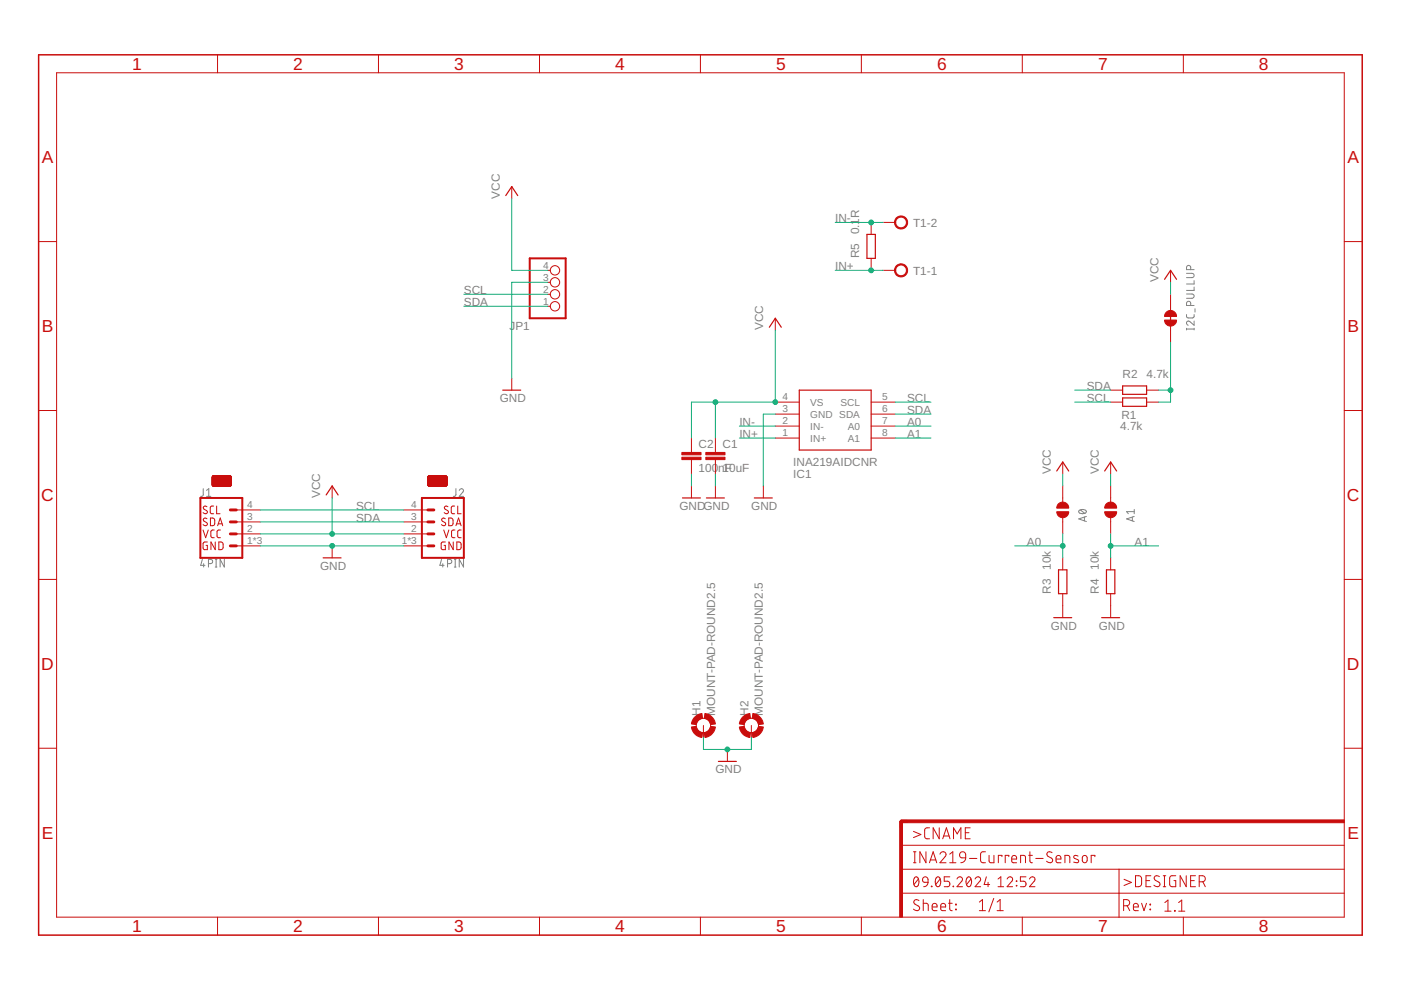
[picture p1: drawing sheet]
<svg xmlns="http://www.w3.org/2000/svg" width="297mm" height="210mm" viewBox="0 0 297 210" stroke-linecap="round" stroke-linejoin="round" font-family="sans-serif">
<g fill="none" stroke="#808080" stroke-width=".21">
<path d="M251.6 58h1.1a.46 .46 0 0 1 .5 .4 .46 .46 0 0 1-.5 .5h-1.1M252.5 57.2v-.5a.44 .44 0 0 0-.5-.4 .44 .44 0 0 0-.4 .4v.5h1.6M253.2 59.5v.7h-1.6M251.6 66.7v.5l.3 .2h1.1l.2-.2v-.5M251.6 62.3h1.1a.46 .46 0 0 1 .5 .5 .46 .46 0 0 1-.5 .4h-1.1M251.6 69.8h1.6M251.6 69.6v.4M252.5 64.8v-.5a.44 .44 0 0 0-.5-.4 .44 .44 0 0 0-.4 .4v.5h1.6M253.2 68.1v.9l-.9-.8a.44 .44 0 0 0-.7 .1 .44 .44 0 0 0 .3 .7M253.2 60.9v.7h-1.6M253.2 69.6v.4M253.4 65.4v.8"/>
<path d="M42.9 118.6l-.4 1.3h1M43.1 103.6v1.4l-.6 .2M43.2 119.5v.7M43.8 105.2h.9M43.8 104l.5-.4v1.6M44.2 119.5h.4a.46 .46 0 0 0 .5-.4 .46 .46 0 0 0-.5-.5h-.4v1.6M45.6 118.6h.4M45.8 118.6v1.6M47.6 118.6v1.6l-.9-1.6v1.6M93.6 118.6l-.3 1.3h.8M93.9 119.5v.7M94.9 119.5h.4a.46 .46 0 0 0 .5-.4 .46 .46 0 0 0-.5-.5h-.4v1.6"/>
<path d="M96.3 118.6h.4M96.5 118.6v1.6M96.7 103.6l-.1 1.4-.5 .2M97.4 104a.44 .44 0 0 1 .6-.4 .44 .44 0 0 1 .1 .7l-.7 .9h.9M98.3 118.6v1.6l-.9-1.6v1.6M228.8 108.2a1.03 1.03 0 0 1 1.5 .3 .97 .97 0 0 1-1.6 0zM229.1 108.1l.9 .7M229.9 109.6v.8M230.3 109.5l-1.6 .5 1.6 .6M240.1 109.6v.8M240.5 109.5l-1.6 .5 1.6 .6M240.5 108.5h-1.6l.3 .4"/>
<path d="M240.5 108v.9M45.6 120.2h.4M96.3 120.2h.4"/>
</g>
<g fill="none" stroke="#c90d0c" stroke-width=".21">
<path d="M12 15.4h273v179.1h-273zM46.1 11.6v3.8M80.2 11.6v3.8M114.4 11.6v3.8M148.5 11.6v3.8M182.6 11.6v3.8M216.7 11.6v3.8M250.9 11.6v3.8M108.5 39.6v2.5M8.2 51.2h3.8M116.1 57.3h.6M116.1 59.9h.6"/>
<path d="M184.7 47.2v2.5M184.7 54.8v2.5M187.2 57.3h2.6M187.2 47.2h2.6M248.2 57.3v2.6M285 51.2h3.8M116.1 64.9h.6M116.1 62.4h.6M164.4 67.5v2.5M248.2 62.4v3.4M248.2 69.1v3.5M8.2 87h3.8"/>
<path d="M108.5 80.2v2.5M146.6 92.9v3M146.6 97.5v3M151.7 92.9v3M151.7 97.5v3M164.4 85.3h5.1M164.4 92.9h5.1M164.4 90.3h5.1M164.4 87.8h5.1M184.7 85.3h5.1M184.7 92.9h5.1M184.7 90.3h5.1"/>
<path d="M184.7 87.8h5.1M225.3 98v2.5M235.5 85.3h2.5M235.5 82.7h2.5M235.5 98v2.5M243.1 85.3h2.5M243.1 82.7h2.5M285 87h3.8M43.1 112.4l.5 1.6 .6-1.6M43.9 110l-.2-.1a.38 .38 0 0 0-.5 .1 .38 .38 0 0 0 .1 .5l.5 .3a.4 .4 0 0 1 0 .6 .4 .4 0 0 1-.6 0l-.1-.2M43.9 107.4l-.2-.1a.38 .38 0 0 0-.5 .2 .38 .38 0 0 0 .1 .5l.5 .2a.4 .4 0 0 1 0 .7 .4 .4 0 0 1-.6-.1l-.1-.1M44 114.9h-.6l-.3 .2v1.1l.2 .3h.7v-.9h-.3"/>
<path d="M44.6 109.8l.7 .1 .2 .2v.9l-.2 .4-.7 .1zM45 102.9h4M45 102.8h.2M45 102.7h.2M45 102.6h.2M45 102.5h.2M45 102.4h.2M45 102.3h.2M45 102.2h.2M45 102.1h.2M45 102h.2M45 101.9h.2"/>
<path d="M45 101.8h.2M45 101.7h.2M45 101.6h1.2M45 101.5h1.2M45 101.3h4M45 101.2l1.4 .1M45 101.2h1.4M45 101.1l1.4 .1M45 101.1h4M45 101h4M45.1 103h3.9M45.1 101h3.8"/>
<path d="M45.1 103h3.8M45.1 100.9h3.8M45.3 107.3h-.5l-.2 .4v1l.2 .2h.5M45.4 102.8h2.6M45.4 102.7h2.6M45.4 102.6h2.6M45.4 102.5h.1M45.4 102.4v.1M45.4 102.2h.4M45.4 102.1h.4M45.4 102h.4M45.4 101.9h.4"/>
<path d="M45.4 101.8h.4M45.4 101.7h.4M45.4 102.3h.3M45.4 112.4h-.5l-.2 .3 .1 1.2 .6 .1M45.4 102.4h.3M45.5 102.4h.1M45.6 102.4h.1M45.6 114.9v1.6l-.9-1.6v1.6M45.7 102.5h.1M45.8 102.4h.1M45.8 102.3h-.4M45.8 102.2h-.4"/>
<path d="M45.9 102.5l-.3 .1M45.9 107.3v1.6h.8M45.9 102.5v.1M45.9 102.4h.3M45.9 102.3h.8M45.9 102.2h.8M45.9 102.1h.8M45.9 102h.7M45.9 102h.6M45.9 101.9h.5M45.9 101.9h.4M45.9 101.8h.3"/>
<path d="M45.9 101.7l.3 .1M45.9 101.7h.3M46 102.5h.4M46 102.5h.1M46.1 111.5l.6-1.7 .5 1.7M46.2 101.6l-1.2 .1M46.2 102.4h.4M46.2 101.4l-1.2 .1M46.3 111.1h.8M46.3 101.7h.7M46.3 101.6h2.7M46.3 101.4h-1.3"/>
<path d="M46.3 102.5l.1 .1M46.3 101.5h2.7M46.4 101.7h.6M46.4 101.5h.1M46.4 114.9l.6 .1 .3 .2v.9l-.3 .4h-.6zM46.4 102.4h.1M46.4 101.5h.3M46.4 101.1h.2M46.4 101.8h.6M46.5 102.4h.1M46.5 101.3h.1M46.5 101.2h.1"/>
<path d="M46.5 102.6h.8M46.5 101.9h.5M46.6 101.5h.1M46.6 101.3h2.4M46.6 101.3h.1M46.6 101.2h2.4M46.7 101.2h2.3M46.7 102.3h-.8M46.7 101.9h.3M46.7 102.5h.4M46.7 102.2l-.8 .1M46.7 112.4h-.5l-.2 .3v1.1l.2 .2h.5"/>
<path d="M46.7 102.4h.4M46.7 102h.3M46.8 101.5h2.2M46.8 101.4h2.2M46.8 102.3h.3M46.8 102h.2M46.8 102.1h.2M46.8 102.2h.3M46.8 102.2h.2M47.2 102.3h.4M47.2 102.2h.4M47.2 102.1h.4"/>
<path d="M47.2 102h.4M47.2 101.9h.4M47.2 101.8h.4M47.2 101.7h.4M47.3 102.4h.2M47.4 102.4h.1M47.4 102.5v.1M47.5 102.5h.1M47.6 102.4h.1M47.8 102.4h.2M47.8 102.3h.2M47.8 102.2h.2"/>
<path d="M47.8 102.1h.2M47.8 102h.2M47.8 101.9h.2M47.8 101.8h.2M47.8 101.7l.2 .1M47.8 101.7h.2M48 102.5l-.6 .1M48.2 102.8h.8M48.2 102.7h.8M48.2 102.6h.8M48.2 102.5h.2M48.2 102.4v.1"/>
<path d="M48.2 102.4h.1M48.2 102.2h.5M48.2 102.1h.5M48.2 102h.5M48.2 101.9h.4M48.2 102.3h.4M48.2 101.7v.1M48.3 101.8h.3M48.3 102.4h.3M48.3 101.7h-.1M48.3 101.8h.2M48.4 102.5v.1"/>
<path d="M48.4 102.4h.1M48.4 101.7h.1M48.4 101.8h.1M48.5 102.4h.1M48.5 102.5h.5M48.5 102.5v.1M48.5 101.7h.1M48.6 101.7h.4M48.6 102.3h-.4M48.7 102.5h.3M48.7 101.7h.3M48.7 102.4h.3"/>
<path d="M48.7 101.8h.3M48.8 101.9h.2M48.8 102.3h.2M48.8 102.2h.2M48.8 102h.2M48.8 102.1h.2M49 101.6l-2.7 .1M49 101.3l-4 .1M50.1 115.7h5.1M50.1 113.2h5.1M50.1 110.7h5.1M50.1 108.1h5.1"/>
<path d="M70.4 103v2.6M70.4 115.7v2.6M85.6 115.7h5.1M85.6 113.2h5.1M85.6 110.7h5.1M85.6 108.1h5.1M90.7 102.9h4M90.7 102.8h.2M90.7 102.7h.2M90.7 102.6h.2M90.7 102.5h.2M90.7 102.4h.2"/>
<path d="M90.7 102.3h.2M90.7 102.2h.2M90.7 102.1h.2M90.7 102h.2M90.7 101.9h.2M90.7 101.8h.2M90.7 101.7h.2M90.7 101.6h1.2M90.7 101.3h4M90.7 101.2l1.5 .1M90.7 101.2h1.4M90.7 101.1l1.4 .1"/>
<path d="M90.7 101.1h4M90.7 101h4M90.8 103h3.9M90.8 101h3.9M90.8 103h3.8M90.8 100.9h3.8M91.1 102.8h2.6M91.1 102.7h2.6M91.1 102.6h2.6M91.1 102.4l.1 .1M91.1 102.4v.1M91.1 102.3h.4"/>
<path d="M91.1 102.2h.4M91.1 102.1h.4M91.1 102h.4M91.1 101.9h.4M91.1 101.8h.4M91.1 101.7h.4M91.1 102.3h.3M91.1 102.4h.3M91.2 102.4h.1M91.3 102.4h.1M91.4 102.5h.1M91.5 102.4h.1"/>
<path d="M91.6 102.5l-.3 .1M91.6 102.3h.8M91.6 102.2h.8M91.6 102.1h.8M91.6 102h.7M91.6 102h.6M91.6 101.9h.5M91.6 101.9h.4M91.6 101.8h.3M91.6 101.7l.3 .1M91.6 101.7h.3M91.6 102.5v.1"/>
<path d="M91.7 102.4h.2M91.7 102.6h.4M91.7 102.4l.2 .1M91.9 101.6l-1.2 .1M91.9 101.5l-1.2 .1M91.9 101.5h-1.2M91.9 102.4h.4M92 101.4l-1.3 .1M92 101.6h2.7M92 101.4h-1.3M92 101.7h.8M92.1 101.7h.7"/>
<path d="M92.1 101.5h2.6M92.1 102.4h.1M92.1 101.5h.3M92.1 101.8h.7M92.1 101.1h.2M92.2 102.4h.1M92.2 101.2h.1M92.2 101.3h.1M92.2 102.6h.8M92.2 101.9h.6M92.3 101.3h2.4M92.3 101.5h.1"/>
<path d="M92.3 101.3h.1M92.3 101.2h2.4M92.4 101.9h.4M92.4 101.2h2.3M92.4 102.3h-.8M92.4 102.5h.5M92.4 102h.4M92.5 102.4h.3M92.5 101.5h2.2M92.5 102h.3M92.5 101.4h2.2M92.5 102.3l.3 .1"/>
<path d="M92.5 102.1h.3M92.5 102.3h.3M92.6 102.2h.2M92.6 102.1h.2M92.9 102.2h.4M92.9 102.1h.4M92.9 102h.4M92.9 101.9h.4M92.9 101.8h.4M92.9 101.7h.4M92.9 102.3h.4M93 102.4h.2"/>
<path d="M93.1 102.4h.1M93.1 102.5h.6M93.3 102.5h.1M93.3 102.4h.1M93.3 102.2l-.4 .1M93.5 102.4h.2M93.5 102.3h.2M93.5 102.2h.2M93.5 102.1h.2M93.5 102h.2M93.5 101.9h.2M93.5 101.8h.2"/>
<path d="M93.5 101.7h.2M93.9 102.8h.8M93.9 102.7h.8M93.9 102.6h.8M93.9 102.5h.2M93.9 102.4v.1M93.9 102.1h.5M93.9 102h.5M93.9 102.4h.1M93.9 101.8h.1M93.9 102.3h.5M93.9 102.2h.5"/>
<path d="M93.9 101.9h.5M93.9 101.9h.4M93.9 102.3h.4M93.9 101.7v.1M94 102.4h.3M94 101.8h.3M94 101.7h-.1M94 101.8h.2M94.1 102.5v.1M94.1 112.4l.5 1.6 .6-1.6M94.1 102.4h.1M94.1 101.7h.1"/>
<path d="M94.1 101.8h.1M94.2 101.7h.1M94.2 102.5l.1 .1M94.3 101.7h.4M94.4 102.5h.3M94.4 102.2h-.5M94.4 110l-.2-.1a.38 .38 0 0 0-.5 .1 .38 .38 0 0 0 .1 .5l.5 .3a.44 .44 0 0 1 0 .7 .44 .44 0 0 1-.7-.3M94.4 101.7h.3M94.4 114.9h-.5l-.3 .2-.1 1.1 .2 .3h.7v-.9h-.3M94.4 102.4h.3M94.4 101.8h.3M94.5 102.4h.2"/>
<path d="M94.5 102.3h.2M94.5 101.9h.2M94.5 102.2h.2M94.5 102.1h.2M94.5 102h.2M94.7 102.5l-.5 .1M94.7 101.3l-4 .1M95 107.4l-.4-.1-.4 .4 .1 .2 .6 .3a.38 .38 0 0 1 .1 .6 .38 .38 0 0 1-.5 .1l-.3-.2M95.1 109.8l.7 .1 .2 .2 .1 .9-.3 .4-.7 .1zM96.1 114.9v1.6l-.9-1.6v1.6M96.4 107.3l-.6 .1-.1 .3v1l.2 .2h.5M96.5 112.4l-.7 .1-.1 .2 .1 1.1 .2 .2h.5"/>
<path d="M96.7 111.5l.5-1.7 .6 1.7M96.8 111.1h.8M96.9 114.9l.6 .1 .2 .2 .1 .9-.3 .4h-.6zM97 107.3v1.6h.8M97.8 112.4h-.5l-.3 .3 .1 1.1 .2 .2h.5M146.6 103v2.6M151.7 103v2.6M161.8 103v2.6M225.3 103v3.5M225.3 109.8v3.4M225.3 118.3v2.5M235.5 103v3.5"/>
<path d="M235.5 109.8v3.4M235.5 118.3v2.5M8.2 122.9h3.8M225.3 125.9v5.1M235.5 125.9v5.1M285 122.9h3.8M8.2 158.6h3.8M149.1 153.8v2.6M154.2 158.9v2.5M159.3 153.8v2.6M285 158.6h3.8M191.1 179.2h93.9"/>
<path d="M193.7 176.3l1.5 .6-1.5 .7M197.1 175.5l-.7 .1-.4 .4 .1 1.6 .3 .2h.7M199.1 175.5v2.3l-1.3-2.3v2.3M199.9 177.8l.8-2.3 .7 2.3M200.1 177.2h1.1M202.2 177.8v-2.3l.7 1.3 .8-1.3v2.3M204.7 176.6h.7M205.7 175.5h-1v2.3h1M46.1 194.5v3.8M80.2 194.5v3.8M114.4 194.5v3.8M148.5 194.5v3.8"/>
<path d="M182.6 194.5v3.8M191.1 189.4h93.9M191.1 184.3h93.9M193.7 182.9h.5M193.7 180.6h.5M193.9 186.1l.2-.2a.86 .86 0 0 1 .7 1.3v.3a.51 .51 0 0 1-.6 .5 .51 .51 0 0 1-.5-.5v-.8zM194 180.6v2.3M194.7 186.4l-.9 1.1M194.8 190.9a.57 .57 0 0 0-.8-.1 .57 .57 0 0 0 0 .9l.7 .4a.58 .58 0 0 1 .1 .9 .58 .58 0 0 1-.9-.1l-.2-.1M195.7 186.1l.4-.2 .5 .2 .2 1-1.1-.2-.1-.3zM195.7 191.5l1 .1 .1 1.5M195.7 190.7v2.4"/>
<path d="M196.3 180.6v2.3l-1.3-2.3v2.3M196.8 187.1l-.3 .6-.7 .3M197.1 182.9l.7-2.3 .8 2.3M197.3 182.3h1.1M197.5 187.9l.1 .1zM197.6 192.3h1.1a.54 .54 0 0 0-.4-.8 .54 .54 0 0 0-.7 .5l.2 1 .9 .1M198.5 186.1l.2-.2a.86 .86 0 0 1 .7 1.3v.3a.51 .51 0 0 1-.5 .5 .51 .51 0 0 1-.5-.5l-.1-.8zM199.3 181.1a.64 .64 0 0 1 .9-.5 .64 .64 0 0 1 .2 1l-1.1 1.3h1.3M199.3 186.4l-.9 1.1M199.5 192.3h1a.54 .54 0 0 0-.4-.7 .54 .54 0 0 0-.6 .4l.1 1 .9 .1M201.1 191.5h.8M201.4 190.7v2.1l.5 .3"/>
<path d="M201.4 182.9h1.3M201.4 181.1l.6-.5v2.3M201.4 185.9h-1.2v.9h.7a.59 .59 0 0 1 .5 .6 .59 .59 0 0 1-.5 .6h-.7M202.1 187.9l.1 .1zM202.6 191.7l.2 .2zM202.6 192.8l.2 .1zM202.9 186.4a.58 .58 0 0 1 .8-.5 .58 .58 0 0 1 .2 .9l-1 1.2h1.2M203.7 180.7l.6-.1 .4 .4v.9h-.7a.65 .65 0 0 1-.6-.5 .65 .65 0 0 1 .3-.7zM204.7 181.9l-.3 .7-.7 .3M205.1 186.1l.1-.2a.88 .88 0 0 1 .8 1.3l-.1 .3a.51 .51 0 0 1-.5 .5 .51 .51 0 0 1-.5-.5l-.1-.8zM205.5 182h1.6M205.9 186.4l-1 1.1"/>
<path d="M206.7 186.4a.58 .58 0 0 1 .9-.5 .58 .58 0 0 1 .1 .9l-1 1.2h1.2M207.6 193.1h1.3M207.6 191.3l.7-.6v2.4M208.9 180.6h-.7l-.3 .5v1.5l.4 .3h.6M209.1 185.9l-.4 1.6h1.1M209.5 187.1v.9M209.7 181.4v1.1l.1 .3 .3 .1h.6v-1.5M210.7 190.5l-1 2.8M211.4 193.1h1.3M211.4 191.3l.6-.6v2.4M211.6 188h1.2M211.6 186.4l.6-.5v2.1"/>
<path d="M212.4 181.6v-.2h-.7v1.5M213.5 186.4a.58 .58 0 0 1 .8-.5 .58 .58 0 0 1 .2 .9l-1 1.2h1.2M213.9 181.6v-.2h-.8v1.5M214.5 182.1h1a.54 .54 0 0 0-.3-.7 .54 .54 0 0 0-.7 .5l.1 .9 .9 .1M215.5 186.8l.1 .1zM215.5 187.7l.1 .1zM216.4 182.9v-1.5h.6l.4 .2v1.3M216.7 194.5v3.8M217.5 185.9h-1.2v.9h.8a.59 .59 0 0 1 .4 .6 .59 .59 0 0 1-.4 .6h-.8M218.1 181.4h.8M218.3 186.4a.58 .58 0 0 1 .8-.5 .58 .58 0 0 1 .2 .9l-1 1.2h1.1M218.4 180.6v1.9l.1 .3 .4 .1"/>
<path d="M219.6 182h1.6M223.1 180.8a.58 .58 0 0 0-.9-.1 .58 .58 0 0 0 0 .9l.7 .3a.54 .54 0 0 1 .2 .8 .54 .54 0 0 1-.7 .2l-.5-.3M223.9 182.1h1a.54 .54 0 0 0-.3-.7 .54 .54 0 0 0-.7 .5l.1 .9 .9 .1M225.8 182.9v-1.5h.6l.4 .2v1.3M228.6 181.5a.57 .57 0 0 0-1 .1l.1 .3 1 .6-.1 .3-.2 .1-.8-.1M229.6 181.5l.5-.1a.87 .87 0 0 1 0 1.5h-.4l-.2-.3zM232.1 181.6v-.2h-.7v1.5M237.3 184.3v10.2M238.2 192h.7a.66 .66 0 0 0 .6-.6 .66 .66 0 0 0-.6-.7h-.7v2.4M238.3 186.4l1.6 .7-1.6 .6M239 192l.5 1.1M240.3 192.3h1a.54 .54 0 0 0-.3-.7 .54 .54 0 0 0-.7 .4l.1 1 .9 .1"/>
<path d="M240.7 185.7h.9l.4 .4v1.5l-.4 .4h-.9zM242 191.5l.5 1.6 .6-1.6M243 186.7h.8M243.8 192.8l.1 .1zM243.8 191.7l.1 .2zM244 185.7h-1v2.3h1M245.8 185.9a.58 .58 0 0 0-.9-.1 .58 .58 0 0 0 .1 .8l.7 .4a.54 .54 0 0 1 .2 .8 .54 .54 0 0 1-.8 .2l-.5-.3M246.6 185.7h.6M246.6 188h.6M246.9 185.7v2.3M247 191.4l.6-.6v2.4M247 193.2h1.3"/>
<path d="M249 193l.2 .2zM249.3 185.7h-1l-.3 .3v1.6l.3 .4h1v-1.3h-.4M249.9 193.2h1.3M249.9 191.4l.6-.6v2.4M250.9 194.5v3.8M251.5 185.7v2.3l-1.3-2.3v2.3M252.4 186.7h.8M253.5 185.7h-1.1v2.3h1.1M254.3 187a1.16 1.16 0 0 0 1.1-.3l.1-.6-.2-.3-1-.1v2.3M255 187l.5 1"/>
<circle cx="117.7" cy="59.9" r=".99"/>
<circle cx="117.7" cy="57.3" r=".99"/>
<circle cx="117.7" cy="64.9" r=".99"/>
<circle cx="117.7" cy="62.4" r=".99"/>
<circle cx="149.1" cy="153.8" r="1.52"/>
<circle cx="159.3" cy="153.8" r="1.52"/>
</g>
<g fill="#c90d0c" stroke="#c90d0c" stroke-width=".21">
<path d="M149.6 96.9h4.1v.6h-4.1z"/>
<path d="M149.6 95.9h4.1v.5h-4.1z"/>
<path d="M190.8 174.1h.5v20.4h-.5z"/>
<path d="M191 173.8h94v.6h-94z"/>
<path d="M144.6 96.9h4v.6h-4z"/>
<path d="M144.6 95.9h4v.5h-4z"/>
</g>
<g fill="none" stroke="#c90d0c" stroke-width=".25">
<path d="M107.2 41.5l1.3-1.9 1.3 1.9M183.8 49.7h1.8v5.1h-1.8zM246.9 59.2l1.3-1.9 1.2 1.9M163.1 69.4l1.3-1.9 1.3 1.9M248.2 66.5v1.7M106.6 82.7h3.8M169.5 82.7h15.2v12.7h-15.2zM224 99.9l1.3-1.9 1.3 1.9M234.2 99.9l1.3-1.9 1.2 1.9M238 84.4h5.1v1.7h-5.1zM238 81.8h5.1v1.8h-5.1zM68.5 118.3h3.8"/>
<path d="M69.2 104.9l1.2-1.9 1.3 1.9M144.7 105.6h3.8M149.8 105.6h3.8M159.9 105.6h3.8M223.4 131h3.8M224.4 120.8h1.8v5.1h-1.8zM233.6 131h3.8M234.6 120.8h1.8v5.1h-1.8zM152.3 161.4h3.8"/>
</g>
<path d="M112.3 54.8h7.6v12.7h-7.6zM42.5 105.6h8.9v12.7h-8.9zM89.5 105.6h8.8v12.7h-8.8z" fill="none" stroke="#c90d0c" stroke-width=".42"/>
<path d="M48.8 110.7h1.3M48.8 113.2h1.3M48.8 115.7h1.3M48.8 108.1h1.3M90.7 110.7h1.3M90.7 113.2h1.3M90.7 115.7h1.3M90.7 108.1h1.3M192.3 174.1h-1.2v1.3" fill="none" stroke="#c90d0c" stroke-width=".61"/>
<g fill="#c90d0c" stroke="#c90d0c" stroke-width=".21">
<path d="M147.2 152.2l.6-.6 1-.3 .1 1-.6 .2a1.4 1.4 0 0 0-.7 1.1l-1-.1z" fill-rule="evenodd"/>
<path d="M146.6 154.1l1-.1 .4 .9 .9 .4-.1 1.1a2.52 2.52 0 0 1-2.2-2.3z" fill-rule="evenodd"/>
<path d="M149.3 155.3a1.51 1.51 0 0 0 1.4-1.3l1 .1a2.59 2.59 0 0 1-2.2 2.3z" fill-rule="evenodd"/>
<path d="M149.5 151.3a2.59 2.59 0 0 1 2.2 2.2l-1 .1-.5-.9-.9-.4z" fill-rule="evenodd"/>
<path d="M157.3 152.2l.7-.6 1-.3 .1 1-.6 .2a1.4 1.4 0 0 0-.7 1.1l-1-.1z" fill-rule="evenodd"/>
<path d="M156.8 154.1l1-.1 .4 .9 .9 .4-.1 1.1a2.48 2.48 0 0 1-2.2-2.3z" fill-rule="evenodd"/>
<path d="M159.5 155.3a1.51 1.51 0 0 0 1.3-1.3l1 .1a2.59 2.59 0 0 1-2.2 2.3z" fill-rule="evenodd"/>
<path d="M159.6 151.3a2.59 2.59 0 0 1 2.2 2.2l-1 .1-.4-.9-.9-.4z" fill-rule="evenodd"/>
<path d="M247.3 66.2l.9-.4v1.3h-1.3z" fill-rule="evenodd"/>
<path d="M248.2 65.8a1.26 1.26 0 0 1 1.2 1.3h-1.2z" fill-rule="evenodd"/>
<path d="M246.9 67.9h2.5a1.27 1.27 0 0 1-1.2 1.3 1.27 1.27 0 0 1-1.3-1.3z" fill-rule="evenodd"/>
<path d="M190 56.4a1.4 1.4 0 0 1 2.2 .2 1.4 1.4 0 0 1-.8 2 1.4 1.4 0 0 1-1.7-1.3h.2a1.14 1.14 0 0 1 1.7-.9 1.14 1.14 0 0 1 .1 1.9 1.14 1.14 0 0 1-1.8-.7v-.3h-.2z" fill-rule="evenodd"/>
<path d="M190 46.2a1.4 1.4 0 0 1 2.2 .2 1.4 1.4 0 0 1-.8 2.1 1.4 1.4 0 0 1-1.7-1.3h.2a1.14 1.14 0 0 1 1.7-1 1.14 1.14 0 0 1 .1 1.9 1.14 1.14 0 0 1-1.8-.6v-.3h-.2z" fill-rule="evenodd"/>
<path d="M224.5 106.8a1.27 1.27 0 0 1 1.3-.2 1.27 1.27 0 0 1 .8 1.1h-2.6l.1-.4z" fill-rule="evenodd"/>
<path d="M224 108.5h2.6a1.27 1.27 0 0 1-1.3 1.3 1.27 1.27 0 0 1-1.3-1.3z" fill-rule="evenodd"/>
<path d="M234.6 106.8a1.27 1.27 0 0 1 1.4-.2 1.27 1.27 0 0 1 .7 1.1h-2.5l.1-.4z" fill-rule="evenodd"/>
<path d="M234.2 108.5h2.5a1.27 1.27 0 0 1-1.2 1.3 1.27 1.27 0 0 1-1.3-1.3z" fill-rule="evenodd"/>
</g>
<path d="M8.2 11.6h280.6v186.7h-280.6z" fill="none" stroke="#c90d0c" stroke-width=".32"/>
<g fill="none" stroke="#0dab76" stroke-width=".21">
<path d="M108.5 42.1v15.2h7.6M116.1 59.9h-7.6v20.3M177.1 57.3h10.1M177.1 47.2h10.1M248.2 59.9v2.5M98.3 64.9h17.8M98.3 62.4h17.8M164.4 70v15.3h-17.8v7.6M248.2 72.6v12.7h-2.6M151.7 85.3v7.6M156.8 90.3h7.6M156.8 92.9h7.6"/>
<path d="M164.4 87.8h-2.6v15.2M189.8 87.8h7.6M189.8 85.3h7.6M189.8 90.3h7.6M189.8 92.9h7.6M227.9 85.3h7.6M227.9 82.7h7.6M245.6 82.7h2.6M55.2 115.7h30.4M55.2 113.2h30.4M55.2 110.7h30.4M55.2 108.1h30.4"/>
<path d="M70.4 105.6v7.6M146.6 100.5v2.5M151.7 100.5v2.5M215.2 115.7h10.1M225.3 100.5v2.5M225.3 113.2v5.1M235.5 115.7h10.1M235.5 100.5v2.5M235.5 113.2v5.1M149.1 156.4v2.5h10.2v-2.5"/>
</g>
<g fill="#0dab76" stroke="#0dab76" stroke-width=".21">
<circle cx="70.4" cy="115.7" r=".51"/>
<circle cx="154.2" cy="158.9" r=".51"/>
<circle cx="70.4" cy="113.2" r=".51"/>
<circle cx="164.4" cy="85.3" r=".51"/>
<circle cx="151.7" cy="85.3" r=".51"/>
<circle cx="248.2" cy="82.7" r=".51"/>
<circle cx="225.3" cy="115.7" r=".51"/>
<circle cx="235.5" cy="115.7" r=".51"/>
<circle cx="184.7" cy="47.2" r=".51"/>
<circle cx="184.7" cy="57.3" r=".51"/>
</g>
<g font-size="3.7" fill="#c90d0c">
<text x="28" y="14.8">1</text>
<text x="62.2" y="14.8">2</text>
<text x="96.3" y="14.8">3</text>
<text x="130.4" y="14.8">4</text>
<text x="164.5" y="14.8">5</text>
<text x="198.7" y="14.8">6</text>
<text x="232.8" y="14.8">7</text>
<text x="266.9" y="14.8">8</text>
<text x="8.9" y="34.6">A</text>
<text x="285.7" y="34.6">A</text>
<text x="8.9" y="70.4">B</text>
<text x="285.7" y="70.4">B</text>
<text x="8.8" y="106.2">C</text>
<text x="285.6" y="106.2">C</text>
<text x="8.8" y="142">D</text>
<text x="285.6" y="142">D</text>
<text x="8.9" y="177.8">E</text>
<text x="285.7" y="177.8">E</text>
<text x="28" y="197.6">1</text>
<text x="62.2" y="197.6">2</text>
<text x="96.3" y="197.6">3</text>
<text x="130.4" y="197.6">4</text>
<text x="164.5" y="197.6">5</text>
<text x="198.7" y="197.6">6</text>
<text x="232.8" y="197.6">7</text>
<text x="266.9" y="197.6">8</text>
</g>
<g font-size="2.5" fill="#808080">
<text x="106" y="42.1" transform="rotate(-90 106 42.1)">VCC</text>
<text x="177.1" y="47.2">IN-</text>
<text x="182.2" y="49.7" transform="rotate(-90 182.2 49.7)">0.1R</text>
<text x="193.6" y="48.1">T1-2</text>
<text x="177.1" y="57.3">IN+</text>
<text x="182.2" y="54.8" transform="rotate(-90 182.2 54.8)">R5</text>
<text x="193.6" y="58.2">T1-1</text>
<text x="245.6" y="59.9" transform="rotate(-90 245.6 59.9)">VCC</text>
<text x="98.3" y="64.9">SDA</text>
<text x="98.3" y="62.4">SCL</text>
<text x="108" y="69.9">JP1</text>
<text x="161.8" y="70" transform="rotate(-90 161.8 70)">VCC</text>
<text x="230.4" y="82.7">SDA</text>
<text x="238" y="80.2">R2</text>
<text x="243.1" y="80.2">4.7k</text>
<text x="106" y="85.3">GND</text>
<text x="192.3" y="87.8">SDA</text>
<text x="192.3" y="85.3">SCL</text>
<text x="230.4" y="85.3">SCL</text>
<text x="237.8" y="88.8">R1</text>
<text x="148.1" y="95">C2</text>
<text x="153.2" y="95">C1</text>
<text x="156.8" y="90.3">IN-</text>
<text x="156.8" y="92.9">IN+</text>
<text x="192.3" y="90.3">A0</text>
<text x="192.3" y="92.9">A1</text>
<text x="237.5" y="91.1">4.7k</text>
<text x="148.1" y="100.1">100</text>
<text x="152.3" y="100.1">n1F0uF</text>
<text x="168.2" y="98.8">INA219AIDCNR</text>
<text x="168.2" y="101.4">IC1</text>
<text x="222.8" y="100.5" transform="rotate(-90 222.8 100.5)">VCC</text>
<text x="232.9" y="100.5" transform="rotate(-90 232.9 100.5)">VCC</text>
<text x="67.9" y="105.6" transform="rotate(-90 67.9 105.6)">VCC</text>
<text x="75.5" y="110.7">SDA</text>
<text x="75.5" y="108.1">SCL</text>
<text x="144.1" y="108.1">GNDGND</text>
<text x="159.3" y="108.1">GND</text>
<text x="217.7" y="115.7">A0</text>
<text x="240.6" y="115.7">A1</text>
<text x="67.9" y="120.8">GND</text>
<text x="222.8" y="125.9" transform="rotate(-90 222.8 125.9)">R3</text>
<text x="222.8" y="120.8" transform="rotate(-90 222.8 120.8)">10k</text>
<text x="232.9" y="125.9" transform="rotate(-90 232.9 125.9)">R4</text>
<text x="232.9" y="120.8" transform="rotate(-90 232.9 120.8)">10k</text>
<text x="222.8" y="133.5">GND</text>
<text x="232.9" y="133.5">GND</text>
<text x="148.6" y="151.8" transform="rotate(-90 148.6 151.8)">H1</text>
<text x="151.6" y="151.8" transform="rotate(-90 151.6 151.8)">MOUNT-PAD-ROUND2.5</text>
<text x="158.7" y="151.8" transform="rotate(-90 158.7 151.8)">H2</text>
<text x="161.8" y="151.8" transform="rotate(-90 161.8 151.8)">MOUNT-PAD-ROUND2.5</text>
<text x="151.7" y="164">GND</text>
</g>
<g font-size="2.1" fill="#808080">
<text x="115.1" y="59.5">3</text>
<text x="115.1" y="57">4</text>
<text x="115.1" y="64.6">1</text>
<text x="115.1" y="62">2</text>
<text x="165.9" y="90">2</text>
<text x="165.9" y="87.4">3</text>
<text x="165.9" y="84.9">4</text>
<text x="171.8" y="88.6">GND SDA</text>
<text x="171.8" y="86">VS</text>
<text x="178.2" y="86">SCL</text>
<text x="187" y="90">7</text>
<text x="187" y="87.4">6</text>
<text x="187" y="84.9">5</text>
<text x="165.9" y="92.5">1</text>
<text x="171.8" y="93.6">IN+</text>
<text x="171.8" y="91.1">IN-</text>
<text x="179.7" y="93.6">A1</text>
<text x="179.7" y="91.1">A0</text>
<text x="187" y="92.5">8</text>
<text x="52.4" y="107.8">4</text>
<text x="87.2" y="107.8">4</text>
<text x="52.4" y="112.8">2</text>
<text x="52.4" y="110.3">3</text>
<text x="87.2" y="112.8">2</text>
<text x="87.2" y="110.3">3</text>
<text x="52.4" y="115.4">1*3</text>
<text x="85.2" y="115.4">1*3</text>
</g>
</svg>
